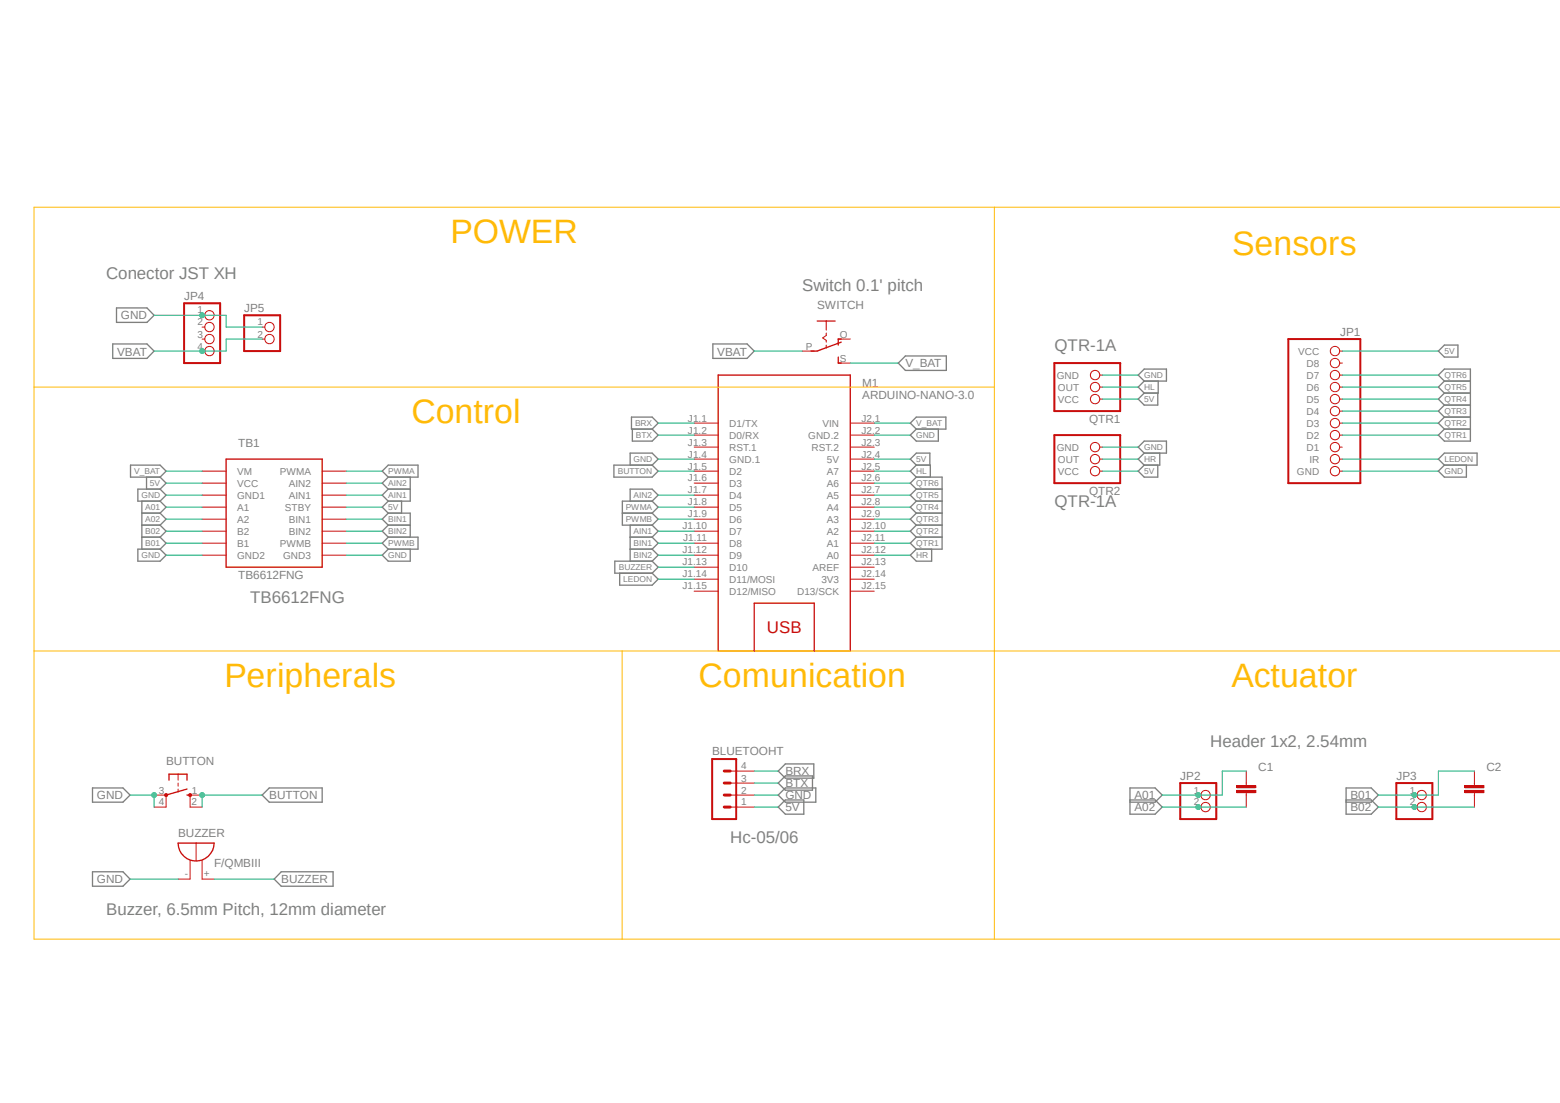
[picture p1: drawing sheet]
<svg xmlns="http://www.w3.org/2000/svg" width="297mm" height="210mm" viewBox="0 0 297 210" stroke-linecap="round" stroke-linejoin="round" font-family="sans-serif">
<path d="M6.4 39.4l290.7 138.6M297.1 40.4l-290.7 138.5" fill="none" stroke="#fff" stroke-width=".19"/>
<g fill="none" stroke="#808080" stroke-width=".25">
<path d="M22.2 58.6h5.8l1.3 1.4-1.3 1.4h-5.8zM21.5 65.5h6.5l1.3 1.3-1.3 1.4h-6.5zM120.2 79.4h4l1.1 1.2-1.1 1.1h-4zM135.7 65.5h6.5l1.4 1.3-1.4 1.4h-6.5zM171 69.1l1.4-1.3h7.8v2.7h-7.8zM216.7 71.4l1.1-1.1h4.3v2.3h-4.3zM217.8 74.8l-1.1 1.2 1.1 1.1h2.6v-2.3M217.8 72.6l-1.1 1.1 1.1 1.1M220.5 72.6v2.2h-2.7M275 79.4h5M275 74.8h5M275 77.1h5"/>
<path d="M275 65.7h2.6v2.3h-2.6l-1.1-1.2zM275 72.6l-1.1-1.2 1.1-1.1h5v13.7h-5l-1.1-1.2 1.1-1.1M275 72.6h5M275 72.6l-1.1 1.1 1.1 1.1M275 74.8l-1.1 1.2 1.1 1.1M275 77.1l-1.1 1.2 1.1 1.1M275 79.4l-1.1 1.2 1.1 1.1M24.8 88.6h5.7l1.1 1.1-1.1 1.1h-5.7zM27 97.7h3.5M27 95.4v9.2M27 100h3.5M27.9 90.8v2.3"/>
<path d="M30.5 90.8l1.1 1.2-1.1 1.1M30.5 93.1h-4.3v2.3h4.3M30.5 93.1l1.1 1.2-1.1 1.1M30.5 95.4l1.1 1.2-1.1 1.1M30.5 97.7l1.1 1.1-1.1 1.2M30.5 100l1.1 1.1-1.1 1.2M73.9 88.6h5.7v2.2h-5.7l-1.1-1.1zM73.9 93.1h4.2M73.9 95.4l-1.1 1.2 1.1 1.1M73.9 97.7h4.2v4.6M73.9 100h4.2M73.9 100l-1.1 1.1 1.1 1.2"/>
<path d="M73.9 97.7l-1.1 1.1 1.1 1.2M73.9 93.1l-1.1 1.2 1.1 1.1M73.9 90.8l-1.1 1.2 1.1 1.1M76.5 95.4v2.3M78.1 90.8v4.6h-4.2M116.9 88.6h7.3l1.1 1.1-1.1 1.1h-7.3zM118.5 97.7h5.7M120 95.4v-2.3h4.2l1.1 1.2-1.1 1.1M120 88.6v-2.3h4.2l1.1 1.1-1.1 1.2M120 100v6.8M120.4 81.7v2.3h3.8l1.1-1.2-1.1-1.1M124.2 95.4h-5.7v4.6h5.7"/>
<path d="M124.2 97.7l1.1 1.1-1.1 1.2M124.2 100l1.1 1.1-1.1 1.2M124.2 95.4l1.1 1.2-1.1 1.1M173.3 80.6l1.2-1.2h5.6v2.3h-5.6zM174.5 90.8h4.9v13.8h-4.9M174.5 88.6h2.6v2.2M174.5 93.1h4.9M174.5 95.4h4.9M174.5 97.7h4.9M174.5 88.6l-1.2-1.2 1.2-1.1h2.5v2.3M174.5 81.7l-1.2 1.1 1.2 1.2h4.1v-2.3M174.5 100h4.9"/>
<path d="M174.5 90.8l-1.2 1.2 1.2 1.1M174.5 93.1l-1.2 1.2 1.2 1.1M174.5 95.4l-1.2 1.2 1.2 1.1M174.5 97.7l-1.2 1.1 1.2 1.2M174.5 100l-1.2 1.1 1.2 1.2M174.5 88.6l-1.2 1.1 1.2 1.1M216.7 85.1l1.1-1.1h4.3v2.3h-4.3zM217.8 88.6l-1.1 1.1 1.1 1.1h2.6v-2.2M217.8 86.3l-1.1 1.1 1.1 1.2M220.8 86.3v2.3h-3M275 88.6l-1.1 1.1 1.1 1.1h4.2v-2.2M275 86.3h6.2v2.3h-6.2l-1.1-1.2z"/>
<path d="M275 81.7h5M26.2 104.6h4.3l1.1 1.1-1.1 1.1h-4.3zM27 102.3h3.5M30.5 102.3l1.1 1.1-1.1 1.2M73.9 104.6l-1.1 1.1 1.1 1.1h4.2v-2.2M73.9 102.3h5.7v2.3h-5.7M73.9 102.3l-1.1 1.1 1.1 1.2M118 109.1v2.3h6.2l1.1-1.1-1.1-1.2M120 104.6h4.2M120 102.3h4.2M124.2 106.8h-7.1v2.3h7.1M124.2 104.6l1.1 1.1-1.1 1.1"/>
<path d="M124.2 102.3l1.1 1.1-1.1 1.2M124.2 106.8l1.1 1.2-1.1 1.1M174.5 104.6l-1.2 1.1 1.2 1.1h2.9v-2.2M174.5 102.3h4.9M174.5 102.3l-1.2 1.1 1.2 1.2M17.6 150h5.8l1.4 1.4-1.4 1.3h-5.8zM51.3 150h10v2.7h-10l-1.4-1.3zM148.2 153.7l1.3-1.4h3.5v2.7h-3.5zM148.2 151.4l1.3-1.4h5.8v2.7h-5.8zM148.2 149.1l1.3-1.4h5.2v2.8h-5.2zM148.2 146.8l1.3-1.3h5.4v2.7h-5.4zM215.1 152.3h4.8l1.4 1.4-1.4 1.3h-4.8v-5h4.8l1.4 1.4-1.4 1.3h-4.8"/>
<path d="M256.3 152.3h4.8l1.3 1.4-1.3 1.3h-4.8v-5h4.8l1.3 1.4-1.3 1.3h-4.8M17.6 166h5.8l1.4 1.4-1.4 1.3h-5.8zM53.6 166h9.8v2.7h-9.8l-1.4-1.3z"/>
</g>
<path d="M135.6 144.5h4.6v11.5h-4.6z" fill="none" stroke="#c90d0c" stroke-width=".38"/>
<path d="M137.9 149.1h1.1M137.9 151.4h1.1M137.9 153.7h1.1M137.9 146.8h1.1" fill="none" stroke="#c90d0c" stroke-width=".55"/>
<g fill="none" stroke="#c90d0c" stroke-width=".19">
<path d="M152.7 66.8h2.3M157.3 61.1v1.8M157.3 63.4v.5l-.7 .4 .7 .5v.4M157.3 65.7v.6M159.6 69.1h2.3M159.6 64.6h2.3M31.6 151.4v2.3M33.9 147.4v1.1M33.9 149.1v.6M33.9 150.2v.6M36.2 151.4v2.3M139 153.7h4.6"/>
<path d="M139 151.4h4.6M139 149.1h4.6M139 146.8h4.6M36.2 163.8v3.6h-2.3M37.3 160.5v3.5M38.5 163.8v3.6h2.3"/>
</g>
<path d="M155.6 61.1h3.4M159.6 68v1.1h.5M160.1 65.2l-4.5 1.6h-1.2M160.1 64.6h-.5v1.1M32.2 148.5v-1.1h3.4v1.1M35.6 151.4h.6M35.6 150.2l-4 1.2M33.9 160.5h6.9a3.4 3.4 0 0 1-3.5 3.4 3.4 3.4 0 0 1-3.4-3.4z" fill="none" stroke="#c90d0c" stroke-width=".25"/>
<circle cx="31.6" cy="151.4" r=".3" fill="#c90d0c"/>
<circle cx="31.6" cy="151.4" r=".3" fill="none" stroke="#c90d0c" stroke-width=".19"/>
<circle cx="36.2" cy="151.4" r=".3" fill="#c90d0c"/>
<g fill="none" stroke="#c90d0c" stroke-width=".19">
<path d="M38.5 66.8h.5M38.5 60h.5M38.5 62.3h.5M38.5 64.6h.5M49.9 62.3h.5M49.9 64.6h.5M209.4 71.4h.5M209.4 73.7h.5M209.4 76h.5M255.1 66.8h.5M255.1 69.1h.5M255.1 71.4h.5"/>
<path d="M255.1 73.7h.5M255.1 76h.5M255.1 78.3h.5M38.5 89.7h4.6M38.5 92h4.6M38.5 94.3h4.6M38.5 96.6h4.6M38.5 98.8h4.6M61.3 89.7h4.6M61.3 92h4.6M61.3 94.3h4.6M61.3 96.6h4.6"/>
<path d="M61.3 98.8h4.6M132.2 80.6h4.5M132.2 82.8h4.5M132.2 85.1h4.5M132.2 87.4h4.5M132.2 89.7h4.5M132.2 92h4.5M132.2 94.3h4.5M132.2 96.6h4.5M132.2 98.8h4.5M161.9 80.6h4.6M161.9 82.8h4.6"/>
<path d="M161.9 85.1h4.6M161.9 87.4h4.6M161.9 89.7h4.6M161.9 92h4.6M161.9 94.3h4.6M161.9 96.6h4.6M161.9 98.8h4.6M209.4 85.1h.5M209.4 87.4h.5M209.4 89.7h.5M255.1 80.6h.5M255.1 82.8h.5"/>
<path d="M255.1 85.1h.5M255.1 87.4h.5M255.1 89.7h.5M38.5 101.1h4.6M38.5 103.4h4.6M38.5 105.7h4.6M61.3 101.1h4.6M61.3 103.4h4.6M61.3 105.7h4.6M132.2 101.1h4.5M132.2 103.4h4.5M132.2 105.7h4.5"/>
<path d="M132.2 108h4.5M132.2 110.3h4.5M132.2 112.6h4.5M161.9 101.1h4.6M161.9 103.4h4.6M161.9 105.7h4.6M161.9 108h4.6M161.9 110.3h4.6M161.9 112.6h4.6M29.3 151.4h2.3M29.3 153.7h2.3M36.2 151.4h2.3"/>
<path d="M36.2 153.7h2.3M228.1 151.4h.5M228.1 153.7h.5M235.5 150.5h3.6v.4h-3.6zM235.5 149.6h3.6v.4h-3.6zM237.3 146.8v2.8M237.3 150.9v2.8M269.3 151.4h.5M269.3 153.7h.5M278.9 150.5h3.6v.4h-3.6zM278.9 149.6h3.6v.4h-3.6zM280.7 146.8v2.8"/>
<path d="M280.7 150.9v2.8"/>
<circle cx="39.9" cy="66.8" r=".89"/>
<circle cx="39.9" cy="62.3" r=".89"/>
<circle cx="39.9" cy="60" r=".89"/>
<circle cx="39.9" cy="64.6" r=".89"/>
<circle cx="51.3" cy="64.6" r=".89"/>
<circle cx="51.3" cy="62.3" r=".89"/>
<circle cx="208.5" cy="76" r=".89"/>
<circle cx="208.5" cy="73.7" r=".89"/>
<circle cx="208.5" cy="71.4" r=".89"/>
<circle cx="254.2" cy="69.1" r=".89"/>
<circle cx="254.2" cy="66.8" r=".89"/>
<circle cx="254.2" cy="71.4" r=".89"/>
<circle cx="254.2" cy="73.7" r=".89"/>
<circle cx="254.2" cy="76" r=".89"/>
<circle cx="254.2" cy="78.3" r=".89"/>
<circle cx="208.5" cy="85.1" r=".89"/>
<circle cx="208.5" cy="87.4" r=".89"/>
<circle cx="208.5" cy="89.7" r=".89"/>
<circle cx="254.2" cy="82.8" r=".89"/>
<circle cx="254.2" cy="85.1" r=".89"/>
<circle cx="254.2" cy="89.7" r=".89"/>
<circle cx="254.2" cy="87.4" r=".89"/>
<circle cx="254.2" cy="80.6" r=".89"/>
<circle cx="36.2" cy="151.4" r=".3"/>
<circle cx="229.5" cy="151.4" r=".89"/>
<circle cx="229.5" cy="153.7" r=".89"/>
<circle cx="270.7" cy="153.7" r=".89"/>
<circle cx="270.7" cy="151.4" r=".89"/>
</g>
<path d="M235.5 150.7h3.6M235.5 149.8h3.6M278.9 150.7h3.6M278.9 149.8h3.6" fill="none" stroke="#c90d0c" stroke-width=".42"/>
<path d="M35.1 57.7h6.8v11.4h-6.8zM46.5 60h6.8v6.8h-6.8zM200.7 69.1h12.6v9.2h-12.6zM245.3 64.6h13.7v27.4h-13.7zM200.7 82.8h12.6v9.2h-12.6zM224.7 149.1h6.9v6.9h-6.9zM265.9 149.1h6.8v6.9h-6.8z" fill="none" stroke="#c90d0c" stroke-width=".38"/>
<path d="M136.7 71.4h25.2v52.6h-25.2zM43.1 87.4h18.2v20.6h-18.2zM143.6 124v-9.1h11.4v9.1" fill="none" stroke="#c90d0c" stroke-width=".25"/>
<g fill="none" stroke="#0dab76" stroke-width=".19">
<path d="M29.3 60h13.8v2.3M161.9 69.1h9.1M209.9 76h6.8M209.9 71.4h6.8M255.6 66.8h18.3M31.6 89.7h6.9M31.6 92h6.9M65.9 96.6h6.9M166.5 80.6h6.8M166.5 87.4h6.8M209.9 89.7h6.8M209.9 85.1h6.8"/>
<path d="M143.6 153.7h4.6M143.6 151.4h4.6"/>
</g>
<circle cx="38.5" cy="60" r=".46" fill="#0dab76"/>
<g fill="none" stroke="#0dab76" stroke-width=".19">
<path d="M43.1 62.3h6.8M31.6 94.3h6.9M125.3 87.4h6.9M166.5 82.8h6.8M255.6 89.7h18.3M31.6 105.7h6.9M65.9 105.7h6.9M24.8 151.4h4.5v2.3M24.8 167.4h9.1"/>
<circle cx="38.5" cy="60" r=".46"/>
</g>
<circle cx="29.3" cy="151.4" r=".46" fill="#0dab76"/>
<g fill="none" stroke="#0dab76" stroke-width=".19">
<path d="M237.3 146.8h-4.6v4.6h-11.4"/>
<circle cx="29.3" cy="151.4" r=".46"/>
</g>
<circle cx="228.1" cy="151.4" r=".46" fill="#0dab76"/>
<g fill="none" stroke="#0dab76" stroke-width=".19">
<path d="M31.6 96.6h6.9M221.3 153.7h16"/>
<circle cx="228.1" cy="151.4" r=".46"/>
</g>
<circle cx="228.1" cy="153.7" r=".46" fill="#0dab76"/>
<g fill="none" stroke="#0dab76" stroke-width=".19">
<path d="M31.6 98.8h6.9M262.4 153.7h18.3"/>
<circle cx="228.1" cy="153.7" r=".46"/>
</g>
<circle cx="269.3" cy="153.7" r=".46" fill="#0dab76"/>
<g fill="none" stroke="#0dab76" stroke-width=".19">
<path d="M31.6 101.1h6.9M280.7 146.8h-6.8v4.6h-11.5"/>
<circle cx="269.3" cy="153.7" r=".46"/>
</g>
<circle cx="269.3" cy="151.4" r=".46" fill="#0dab76"/>
<g fill="none" stroke="#0dab76" stroke-width=".19">
<path d="M43.1 64.6v2.2h-13.8M255.6 71.4h18.3M255.6 73.7h18.3M255.6 76h18.3M255.6 78.3h18.3M65.9 98.8h6.9M65.9 94.3h6.9M65.9 89.7h6.9M125.3 98.8h6.9M125.3 96.6h6.9M125.3 82.8h6.9M125.3 80.6h6.9"/>
<path d="M166.5 98.8h6.8M166.5 94.3h6.8M166.5 96.6h6.8M166.5 92h6.8M255.6 87.4h18.3M255.6 82.8h18.3M255.6 80.6h18.3M31.6 103.4h6.9M65.9 103.4h6.9M65.9 101.1h6.9M125.3 103.4h6.9M125.3 101.1h6.9"/>
<path d="M125.3 105.7h6.9M125.3 108h6.9M125.3 110.3h6.9M166.5 103.4h6.8M166.5 101.1h6.8M143.6 149.1h4.6M143.6 146.8h4.6M40.8 167.4h11.4"/>
<circle cx="269.3" cy="151.4" r=".46"/>
</g>
<circle cx="38.5" cy="66.8" r=".46" fill="#0dab76"/>
<g fill="none" stroke="#0dab76" stroke-width=".19">
<path d="M43.1 64.6h6.8M143.6 66.8h9.1M209.9 73.7h6.8M65.9 92h6.9M125.3 94.3h6.9M166.5 89.7h6.8M209.9 87.4h6.8M166.5 105.7h6.8M49.9 151.4h-11.4v2.3"/>
<circle cx="38.5" cy="66.8" r=".46"/>
</g>
<circle cx="38.5" cy="151.4" r=".46" fill="#0dab76"/>
<g fill="none" stroke="#0dab76" stroke-width=".19">
<path d="M125.3 89.7h6.9"/>
<circle cx="38.5" cy="151.4" r=".46"/>
</g>
<path d="M189.3 39.5v139.3M297.1 39.5h-290.6v139.3h290.6M6.5 73.7h182.8M6.5 124h290.6M118.4 124v54.8" fill="none" stroke="#ffba08" stroke-width=".19"/>
<g font-size="6.4" fill="#ffba08">
<text x="85.8" y="46.3">POWER</text>
<text x="234.6" y="48.6">Sensors</text>
<text x="78.3" y="80.6">Control</text>
<text x="42.7" y="130.8">Peripherals</text>
<text x="133" y="130.8">Comunication</text>
<text x="234.4" y="130.8">Actuator</text>
</g>
<g font-size="3.2" fill="#808080">
<text x="20.2" y="53.2">Conector JST XH</text>
<text x="152.7" y="55.5">Switch 0.1' pitch</text>
<text x="200.7" y="66.8">QTR-1A</text>
<text x="200.7" y="96.6">QTR-1A</text>
<text x="47.6" y="114.8">TB6612FNG</text>
<text x="230.4" y="142.2">Header 1x2, 2.54mm</text>
<text x="139" y="160.5">Hc-05/06</text>
<text x="20.2" y="174.2">Buzzer, 6.5mm Pitch, 12mm diameter</text>
</g>
<text font-size="3.2" fill="#c90d0c" x="146" y="120.6">USB</text>
<g font-size="2.2" fill="#808080">
<text x="35.1" y="57.2">JP4</text>
<text x="46.5" y="59.4">JP5</text>
<text x="155.6" y="58.9">SWITCH</text>
<text x="23" y="60.8">GND</text>
<text x="255.1" y="64">JP1</text>
<text x="22.3" y="67.7">VBAT</text>
<text x="136.6" y="67.7">VBAT</text>
<text x="172.4" y="69.9">V_BAT</text>
<text x="164.2" y="76">ARDUINO-NANO-3.0</text>
<text x="164.2" y="73.7">M1</text>
<text x="207.3" y="80.5">QTR1</text>
<text x="45.3" y="85.1">TB1</text>
<text x="207.3" y="94.2">QTR2</text>
<text x="45.3" y="110.3">TB6612FNG</text>
<text x="135.6" y="143.8">BLUETOOHT</text>
<text x="31.6" y="145.7">BUTTON</text>
<text x="149.5" y="149.9">BTX</text>
<text x="149.5" y="147.6">BRX</text>
<text x="224.7" y="148.5">JP2</text>
<text x="239.6" y="146.8">C1</text>
<text x="265.9" y="148.5">JP3</text>
<text x="283" y="146.8">C2</text>
<text x="18.5" y="152.2">GND</text>
<text x="51.3" y="152.2">BUTTON</text>
<text x="149.5" y="154.5">5V</text>
<text x="149.5" y="152.2">GND</text>
<text x="216" y="152.2">A01</text>
<text x="216" y="154.5">A02</text>
<text x="257.1" y="154.5">B02</text>
<text x="257.1" y="152.2">B01</text>
<text x="33.9" y="159.4">BUZZER</text>
<text x="40.8" y="165.1">F/QMBIII</text>
<text x="18.5" y="168.2">GND</text>
<text x="53.6" y="168.2">BUZZER</text>
</g>
<g font-size="1.9" fill="#808080">
<text x="37.6" y="59.7">1</text>
<text x="37.6" y="62">2</text>
<text x="37.6" y="64.3">3</text>
<text x="49" y="62">1</text>
<text x="49" y="64.3">2</text>
<text x="159.9" y="64.3">O</text>
<text x="37.6" y="66.5">4</text>
<text x="153.4" y="66.5">P</text>
<text x="159.9" y="68.8">S</text>
<text x="247.1" y="67.6">VCC</text>
<text x="248.8" y="69.8">D8</text>
<text x="201.2" y="72.1">GND</text>
<text x="201.4" y="76.7">VCC</text>
<text x="201.4" y="74.4">OUT</text>
<text x="248.8" y="72.1">D7</text>
<text x="248.8" y="74.4">D6</text>
<text x="248.8" y="76.7">D5</text>
<text x="131" y="80.3">J1.1</text>
<text x="131" y="82.5">J1.2</text>
<text x="138.9" y="81.2">D1/TX</text>
<text x="138.9" y="83.5">D0/RX</text>
<text x="153.9" y="83.5">GND.2</text>
<text x="156.6" y="81.2">VIN</text>
<text x="164" y="80.3">J2.1</text>
<text x="164" y="82.5">J2.2</text>
<text x="248.8" y="79">D4</text>
<text x="248.8" y="81.2">D3</text>
<text x="248.8" y="83.5">D2</text>
<text x="131" y="84.8">J1.3</text>
<text x="131" y="87.1">J1.4</text>
<text x="131" y="89.4">J1.5</text>
<text x="138.9" y="85.8">RST.1</text>
<text x="138.9" y="88.1">GND.1</text>
<text x="154.5" y="85.8">RST.2</text>
<text x="157.4" y="88.1">5V</text>
<text x="164" y="84.8">J2.3</text>
<text x="164" y="87.1">J2.4</text>
<text x="164" y="89.4">J2.5</text>
<text x="201.2" y="85.8">GND</text>
<text x="201.4" y="88.1">OUT</text>
<text x="248.8" y="85.8">D1</text>
<text x="249.3" y="88.1">IR</text>
<text x="45.1" y="95">GND1</text>
<text x="45.1" y="92.7">VCC</text>
<text x="45.1" y="90.4">VM</text>
<text x="53.3" y="90.4">PWMA</text>
<text x="55" y="95">AIN1</text>
<text x="55" y="92.7">AIN2</text>
<text x="131" y="91.7">J1.6</text>
<text x="131" y="93.9">J1.7</text>
<text x="138.9" y="90.4">D2</text>
<text x="138.9" y="92.7">D3</text>
<text x="138.9" y="95">D4</text>
<text x="157.4" y="90.4">A7</text>
<text x="157.4" y="92.7">A6</text>
<text x="157.4" y="95">A5</text>
<text x="164" y="91.7">J2.6</text>
<text x="164" y="93.9">J2.7</text>
<text x="201.4" y="90.4">VCC</text>
<text x="246.9" y="90.4">GND</text>
<text x="45.1" y="97.2">A1</text>
<text x="45.1" y="99.5">A2</text>
<text x="45.1" y="101.8">B2</text>
<text x="54.2" y="97.2">STBY</text>
<text x="55" y="99.5">BIN1</text>
<text x="55" y="101.8">BIN2</text>
<text x="129.9" y="100.8">J1.10</text>
<text x="131" y="96.2">J1.8</text>
<text x="131" y="98.5">J1.9</text>
<text x="138.9" y="97.2">D5</text>
<text x="138.9" y="99.5">D6</text>
<text x="138.9" y="101.8">D7</text>
<text x="157.4" y="97.2">A4</text>
<text x="157.4" y="99.5">A3</text>
<text x="157.4" y="101.8">A2</text>
<text x="164" y="96.2">J2.8</text>
<text x="164" y="98.5">J2.9</text>
<text x="164" y="100.8">J2.10</text>
<text x="45.1" y="104.1">B1</text>
<text x="45.1" y="106.4">GND2</text>
<text x="53.3" y="104.1">PWMB</text>
<text x="53.9" y="106.4">GND3</text>
<text x="129.9" y="105.4">J1.12</text>
<text x="129.9" y="107.7">J1.13</text>
<text x="130" y="103.1">J1.11</text>
<text x="138.9" y="104.1">D8</text>
<text x="138.9" y="106.4">D9</text>
<text x="157.4" y="104.1">A1</text>
<text x="157.4" y="106.4">A0</text>
<text x="164" y="103.1">J2.11</text>
<text x="164" y="105.4">J2.12</text>
<text x="164" y="107.7">J2.13</text>
<text x="129.9" y="109.9">J1.14</text>
<text x="129.9" y="112.2">J1.15</text>
<text x="138.9" y="108.7">D10</text>
<text x="138.9" y="111">D11/MOSI</text>
<text x="138.9" y="113.2">D12/MISO</text>
<text x="151.8" y="113.2">D13/SCK</text>
<text x="154.7" y="108.7">AREF</text>
<text x="156.4" y="111">3V3</text>
<text x="164" y="109.9">J2.14</text>
<text x="164" y="112.2">J2.15</text>
<text x="141.1" y="148.8">3</text>
<text x="141.1" y="146.5">4</text>
<text x="30.2" y="151.1">3</text>
<text x="30.2" y="153.3">4</text>
<text x="36.5" y="153.3">2</text>
<text x="36.5" y="151.1">1</text>
<text x="141.1" y="153.3">1</text>
<text x="141.1" y="151.1">2</text>
<text x="227.3" y="151.1">1</text>
<text x="227.3" y="153.3">2</text>
<text x="268.4" y="151.1">1</text>
<text x="268.4" y="153.3">2</text>
<text x="35.2" y="167">-</text>
<text x="38.8" y="167">+</text>
</g>
<g font-size="1.6" fill="#808080">
<text x="275" y="67.4">5V</text>
<text x="217.8" y="76.6">5V</text>
<text x="217.8" y="72">GND</text>
<text x="217.8" y="74.3">HL</text>
<text x="275" y="72">QTR6</text>
<text x="275" y="74.3">QTR5</text>
<text x="275" y="76.6">QTR4</text>
<text x="120.9" y="81.2">BRX</text>
<text x="121.1" y="83.4">BTX</text>
<text x="174.5" y="81.2">V_BAT</text>
<text x="174.5" y="83.4">GND</text>
<text x="275" y="78.9">QTR3</text>
<text x="275" y="81.2">QTR2</text>
<text x="275" y="83.4">QTR1</text>
<text x="120.6" y="88">GND</text>
<text x="174.5" y="88">5V</text>
<text x="217.8" y="85.7">GND</text>
<text x="217.8" y="88">HR</text>
<text x="275" y="88">LEDON</text>
<text x="25.6" y="90.3">V_BAT</text>
<text x="26.9" y="94.8">GND</text>
<text x="28.5" y="92.6">5V</text>
<text x="73.9" y="94.8">AIN1</text>
<text x="73.9" y="90.3">PWMA</text>
<text x="73.9" y="92.6">AIN2</text>
<text x="117.6" y="90.3">BUTTON</text>
<text x="120.6" y="94.8">AIN2</text>
<text x="174.5" y="92.6">QTR6</text>
<text x="174.5" y="94.8">QTR5</text>
<text x="174.5" y="90.3">HL</text>
<text x="217.8" y="90.3">5V</text>
<text x="275" y="90.3">GND</text>
<text x="27.6" y="97.1">A01</text>
<text x="27.6" y="99.4">A02</text>
<text x="27.6" y="101.7">B02</text>
<text x="73.9" y="97.1">5V</text>
<text x="73.9" y="101.7">BIN2</text>
<text x="73.9" y="99.4">BIN1</text>
<text x="119.1" y="99.4">PWMB</text>
<text x="119.1" y="97.1">PWMA</text>
<text x="120.6" y="101.7">AIN1</text>
<text x="174.5" y="97.1">QTR4</text>
<text x="174.5" y="99.4">QTR3</text>
<text x="174.5" y="101.7">QTR2</text>
<text x="26.9" y="106.3">GND</text>
<text x="27.6" y="104">B01</text>
<text x="73.9" y="106.3">GND</text>
<text x="73.9" y="104">PWMB</text>
<text x="120.6" y="106.3">BIN2</text>
<text x="120.6" y="104">BIN1</text>
<text x="174.5" y="104">QTR1</text>
<text x="174.5" y="106.3">HR</text>
<text x="117.8" y="108.5">BUZZER</text>
<text x="118.7" y="110.8">LEDON</text>
</g>
</svg>
